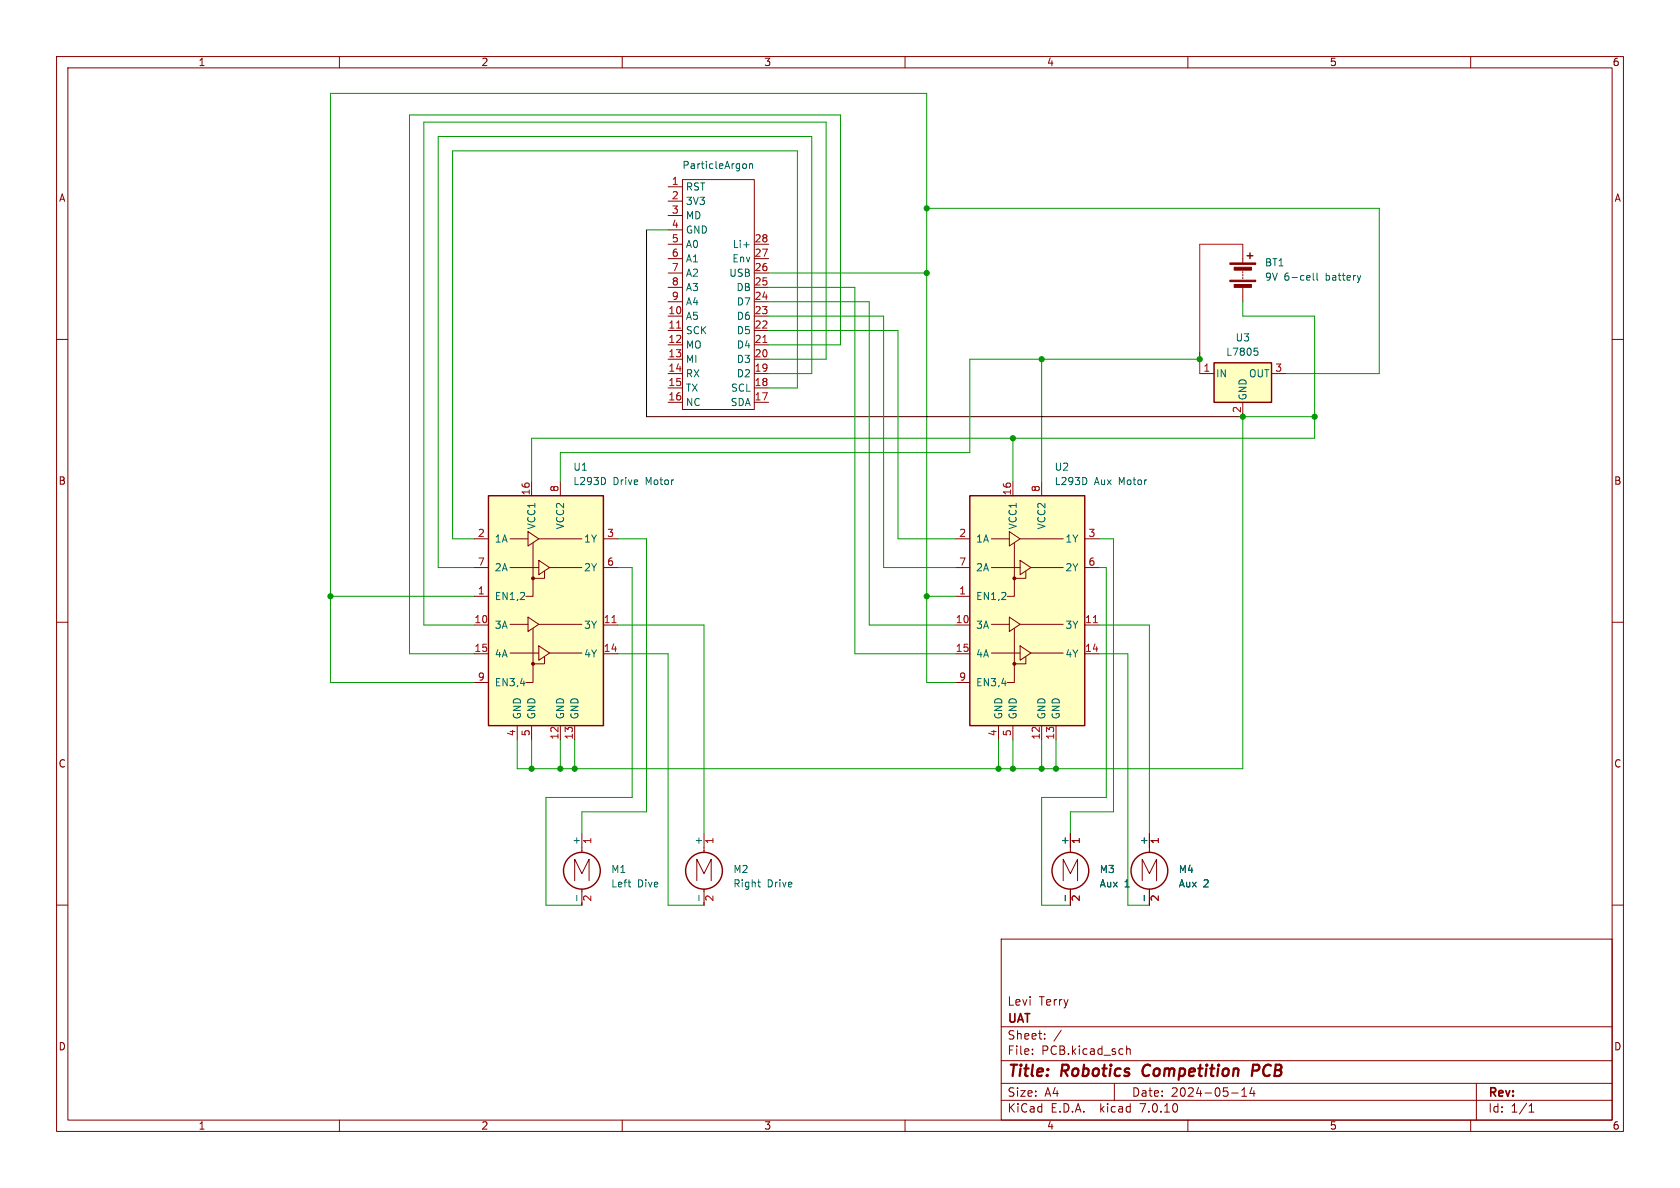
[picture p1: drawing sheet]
<svg xmlns="http://www.w3.org/2000/svg" width="297mm" height="210mm" viewBox="0 0 297 210" stroke-linecap="round" stroke-linejoin="round" font-family="sans-serif">
<g fill="none" stroke="#840000" stroke-width=".18">
<path d="M10 10h277v190h-277zM12 12h273v186h-273zM60 10v2M110 10v2M160 10v2M210 10v2M260 10v2M118.1 33h2.5M118.1 35.6h2.5M118.1 38.1h2.5M120.6 31.8h12.7v40.6h-12.7zM10 60h2"/>
<path d="M118.1 55.9h2.5M118.1 58.4h2.5M118.1 53.3h2.5M118.1 50.8h2.5M118.1 48.3h2.5M118.1 45.7h2.5M118.1 43.2h2.5M118.1 40.6h2.5M133.3 55.9h2.6M133.3 58.4h2.6M133.3 53.3h2.6M133.3 50.8h2.6"/>
<path d="M133.3 48.3h2.6M133.3 45.7h2.6M133.3 43.2h2.6M219.7 43.2v3.3M219.7 48v.3M219.7 48.5v.3M219.7 49v.3M219.7 50.8v2.5M285 60h2M118.1 66h2.5M118.1 61h2.5M118.1 63.5h2.5"/>
<path d="M118.1 68.6h2.5M118.1 71.1h2.5M133.3 66h2.6M133.3 61h2.6M133.3 63.5h2.6M133.3 68.6h2.6M133.3 71.1h2.6M212.1 66h2.5M219.7 71.1v2.6M224.8 66h2.5M83.8 95.3h2.6M90.2 95.3h3.1"/>
<path d="M93.3 94l1.9 1.3-1.9 1.2zM94 85.1v2.5M94.2 96v9.4h-1.2M95.2 99.1l2 1.2-2 1.3zM95.2 95.3h7.7M99.1 85.1v2.5M106.7 95.3h2.5M168.9 95.3h2.5M175.3 95.3h3.1M178.4 94l1.9 1.3-1.9 1.2zM179.1 85.1v2.5M179.3 96v9.4h-1.2"/>
<path d="M180.3 99.1l1.9 1.2-1.9 1.3zM180.3 95.3h7.7M184.1 85.1v2.5M191.8 95.3h2.5M10 110h2M83.8 100.3h2.6M83.8 105.4h2.6M83.8 110.5h2.6M83.8 115.6h2.6M90.2 115.4h5M90.2 110.4h3.1M90.2 100.3h5"/>
<path d="M93.3 109.1l1.9 1.3-1.9 1.2zM94.2 111.1v9.6h-1.2M95.2 114.2l2 1.2-2 1.3zM95.2 110.4h7.7M96.3 116.1v1.2h-2.1M96.3 101v1.2h-2.1M97.2 115.4h5.7M97.2 100.3h5.7M106.7 100.3h2.5M106.7 110.5h2.5M106.7 115.6h2.5M168.9 100.3h2.5"/>
<path d="M168.9 105.4h2.5M168.9 110.5h2.5M168.9 115.6h2.5M175.3 115.4h5M175.3 110.4h3.1M175.3 100.3h5M178.4 109.1l1.9 1.3-1.9 1.2zM179.3 111.1v9.6h-1.2M180.3 114.2l1.9 1.2-1.9 1.3zM180.3 110.4h7.7M181.4 116.1v1.2h-2.1M181.4 101v1.2h-2.1"/>
<path d="M182.2 115.4h5.8M182.2 100.3h5.8M191.8 100.3h2.5M191.8 110.5h2.5M191.8 115.6h2.5M285 110h2M83.8 120.7h2.6M91.4 128.3v2.5M94 128.3v2.5M99.1 128.3v2.5M101.6 128.3v2.5M168.9 120.7h2.5"/>
<path d="M176.5 128.3v2.5M179.1 128.3v2.5M184.1 128.3v2.5M186.7 128.3v2.5M10 160h2M101.6 155.7v-3.8l1.3 2.5 1.2-2.5v3.8M102.9 147.3v3.4M102.9 157.2v2.8M123.2 155.7v-3.8l1.3 2.5 1.2-2.5v3.8M124.5 147.3v3.4M124.5 157.2v2.8M188 155.7v-3.8l1.2 2.5 1.3-2.5v3.8"/>
<path d="M189.2 147.3v3.4M189.2 157.2v2.8M201.9 155.7v-3.8l1.3 2.5 1.3-2.5v3.8M203.2 147.3v3.4M203.2 157.2v2.8M285 160h2M177 166h108v32h-108zM60 198v2M110 198v2M160 198v2M177 194.5h108M177 191.5h108"/>
<path d="M177 187.5h108M177 181.5h108M182.5 186.3v.1M182.5 185.5v.1M184.7 183.6v.1M184.7 182.8v.1M187.6 182.1l-1.3 2M197 191.5v3M199.2 184.9v1.5M199.2 185.5l.2-.1 .3 .1 .1 .9M210 198v2M217.7 193.2h1.2"/>
<path d="M219.5 193.8h.9M219.5 192.7l.5-.4v1.5M221.3 192.2l-.3 1.1h.9M221.7 192.8v1M260 198v2M261 191.5v6.5M270.3 196.6h.9M270.3 195.5l.4-.4v1.5"/>
</g>
<path d="M202.3 188.5a1.27 1.27 0 0 0 0 1.6M222.3 188.2h-.7l-.3 2M222.4 189.2l-1 .1" fill="none" stroke="#840000" stroke-width=".4"/>
<g fill="none" stroke="#840000" stroke-width=".25">
<path d="M220.5 45.2h1M221 44.7v1M214.6 64.1h10.2v7h-10.2zM86.4 87.6h20.3v40.7h-20.3zM171.4 87.6h20.4v40.7h-20.4z"/>
<circle cx="102.9" cy="153.9" r="3.3"/>
<circle cx="124.5" cy="153.9" r="3.3"/>
<circle cx="189.2" cy="153.9" r="3.3"/>
<circle cx="203.2" cy="153.9" r="3.3"/>
</g>
<g fill="none" stroke="#006464" stroke-width=".18">
<path d="M131.5 28.9l.3 .1 .2 .2-.1 .5-.4 .1M132.5 29.1l.2-.2 .3 .1v.8M132.5 28.9v.9M131.5 43.3h.9M232.2 48.3v1.1l.1 .1M232.8 48.3v1.1l.2 .1M240.6 48.7l-.3 .8M221.7 61.5h.6M221.9 62h.3l.2 .3-.1 .4-.4 .1M107 84.7v.7M192.1 84.7v.7M102 158.3v.9"/>
<path d="M111 155.9h.5M111.4 156.8h.1M123.6 158.3v.9M133.9 155.9h.5M134.2 156.7l.2 .1M188.3 158.3v.9M202.3 158.3v.9"/>
</g>
<g fill="#ffffc2" stroke="#ffffc2" stroke-width=".18">
<path d="M214.6 64.1h10.2v7h-10.2z"/>
<path d="M86.4 87.6h20.3v40.7h-20.3z"/>
<path d="M171.4 87.6h20.4v40.7h-20.4z"/>
</g>
<g fill="#840000" stroke="#840000" stroke-width=".18">
<path d="M217.4 49.5h4.6v.3h-4.6z"/>
<path d="M217.4 46.5h4.6v.2h-4.6z"/>
<path d="M218.2 50.3h3v.5h-3z"/>
<path d="M218.2 47.2h3v.6h-3z"/>
<circle cx="94.2" cy="117.3" r=".25"/>
<circle cx="94.2" cy="102.2" r=".25"/>
<circle cx="179.3" cy="117.3" r=".25"/>
<circle cx="179.3" cy="102.2" r=".25"/>
</g>
<path d="M119.6 58h.7M134.9 60.5h.7M108.2 110.1h.7M193.3 110.1h.7" fill="none" stroke="#a90000" stroke-width=".18"/>
<g fill="none" stroke="#009600" stroke-width=".18">
<path d="M163.8 36.8h80v29.2h-16.5M114.3 40.6h3.8M135.9 55.9h20.3v44.4h12.7M135.9 58.4h22.8v36.9h10.2M135.9 50.8h15.2v64.8h17.8M135.9 53.3h17.8v57.2h15.2M135.9 48.3h27.9M219.7 53.3v2.6h12.7v21.6h-138.4v7.6M135.9 66h7.6v-41.9h-66v76.2h6.3M135.9 68.6h5.1v-41.9h-61v68.6h3.8M135.9 61h12.7v-40.7h-76.2v95.3h11.4M135.9 63.5h10.1v-41.9h-71.1v88.9h8.9"/>
<path d="M179.1 77.5v7.6M184.1 63.5v21.6M212.1 62.2v1.3h-40.7v16.5h-72.3v5.1M232.4 73.7h-12.7v62.2h-128.3v-5.1M109.2 95.3h5.1v48.2h-11.4v3.8M194.3 95.3h2.5v48.2h-7.6v3.8M58.4 105.4h25.4M109.2 115.6h8.9v44.4h6.4M109.2 100.3h2.6v40.7h-15.3v19h6.4M109.2 110.5h15.3v36.8M163.8 105.4h5.1M194.3 100.3h1.3v40.7h-11.5v19h5.1"/>
<path d="M194.3 115.6h5.1v44.4h3.8M194.3 110.5h8.9v36.8M83.8 120.7h-25.4v-104.2h105.4v104.2h5.1M94 130.8v5.1M99.1 130.8v5.1M101.6 130.8v5.1M176.5 130.8v5.1M179.1 130.8v5.1M184.1 130.8v5.1M186.7 130.8v5.1"/>
</g>
<path d="M219.7 43.2h-7.6v22.8" fill="none" stroke="#f00" stroke-width=".18"/>
<path d="M114.3 40.6v33.1h105.4" fill="none" stroke="#000" stroke-width=".18"/>
<g fill="#009600" stroke="#009600" stroke-width=".18">
<circle cx="94" cy="135.9" r=".46"/>
<circle cx="101.6" cy="135.9" r=".46"/>
<circle cx="99.1" cy="135.9" r=".46"/>
<circle cx="232.4" cy="73.7" r=".46"/>
<circle cx="219.7" cy="73.7" r=".46"/>
<circle cx="186.7" cy="135.9" r=".46"/>
<circle cx="212.1" cy="63.5" r=".46"/>
<circle cx="184.1" cy="63.5" r=".46"/>
<circle cx="179.1" cy="77.5" r=".46"/>
<circle cx="184.1" cy="135.9" r=".46"/>
<circle cx="176.5" cy="135.9" r=".46"/>
<circle cx="179.1" cy="135.9" r=".46"/>
<circle cx="163.8" cy="105.4" r=".46"/>
<circle cx="163.8" cy="48.3" r=".46"/>
<circle cx="163.8" cy="36.8" r=".46"/>
<circle cx="58.4" cy="105.4" r=".46"/>
</g>
<g font-size="2.8" fill="#840000">
<text x="178" y="190.9">Title:</text>
<text x="187.7" y="190.9">Robotics</text>
<text x="202.8" y="190.9">Competition</text>
<text x="223" y="190.9">PCB</text>
</g>
<g font-size="2.1" fill="#840000">
<text x="178" y="178">Levi</text>
<text x="183.7" y="178">Terry</text>
<text x="178" y="184">Sheet:</text>
<text x="178" y="181.2">UAT</text>
<text x="178" y="186.7">File:</text>
<text x="184.1" y="186.7">PCB.kicad_sch</text>
<text x="178" y="196.9">KiCad</text>
<text x="178" y="194.1">Size:</text>
<text x="184.7" y="194.1">A4</text>
<text x="185.7" y="196.9">E.D.A.</text>
<text x="194.6" y="196.9">kicad</text>
<text x="200" y="194.1">Date:</text>
<text x="201.8" y="196.9">7.0.10</text>
<text x="207" y="194.1">2024-05-14</text>
<text x="263" y="194.3">Rev:</text>
<text x="263" y="196.9">Id:</text>
<text x="267.1" y="196.9">1/1</text>
</g>
<g font-size="1.8" fill="#840000">
<text x="35" y="11.9">1</text>
<text x="85" y="11.9">2</text>
<text x="135" y="11.9">3</text>
<text x="185" y="11.9">4</text>
<text x="235" y="11.9">5</text>
<text x="285" y="11.9">6</text>
<text x="10.3" y="35.9">A</text>
<text x="285.3" y="35.9">A</text>
<text x="10.3" y="85.9">B</text>
<text x="285.3" y="85.9">B</text>
<text x="10.3" y="135.9">C</text>
<text x="285.3" y="135.9">C</text>
<text x="10.3" y="185.9">D</text>
<text x="285.3" y="185.9">D</text>
<text x="35" y="199.9">1</text>
<text x="85" y="199.9">2</text>
<text x="135" y="199.9">3</text>
<text x="185" y="199.9">4</text>
<text x="235" y="199.9">5</text>
<text x="285" y="199.9">6</text>
</g>
<g font-size="1.8" fill="#a90000">
<text x="118.7" y="32.8">1</text>
<text x="118.7" y="35.3">2</text>
<text x="118.7" y="37.8">3</text>
<text x="118.7" y="40.4">4</text>
<text x="118.7" y="42.9">5</text>
<text x="118.7" y="45.5">6</text>
<text x="133.3" y="45.5">27</text>
<text x="133.3" y="42.9">28</text>
<text x="118.7" y="48">7</text>
<text x="118.7" y="50.5">8</text>
<text x="118.7" y="53.1">9</text>
<text x="133.3" y="53.1">24</text>
<text x="133.3" y="50.5">25</text>
<text x="133.3" y="48">26</text>
<text x="118.1" y="55.6">10</text>
<text x="118.1" y="58.2">11</text>
<text x="133.3" y="58.2">22</text>
<text x="133.3" y="55.6">23</text>
<text x="118.1" y="60.7">12</text>
<text x="118.1" y="63.2">13</text>
<text x="118.1" y="65.8">14</text>
<text x="133.3" y="65.8">19</text>
<text x="133.3" y="63.2">20</text>
<text x="133.3" y="60.7">21</text>
<text x="212.7" y="65.8">1</text>
<text x="225.4" y="65.8">3</text>
<text x="118.1" y="68.3">15</text>
<text x="118.1" y="70.9">16</text>
<text x="133.3" y="70.9">17</text>
<text x="133.3" y="68.3">18</text>
<text x="219.5" y="73.1" transform="rotate(-90 219.5 73.1)">2</text>
<text x="93.7" y="87.7" transform="rotate(-90 93.7 87.7)">16</text>
<text x="98.8" y="87.1" transform="rotate(-90 98.8 87.1)">8</text>
<text x="178.8" y="87.7" transform="rotate(-90 178.8 87.7)">16</text>
<text x="183.9" y="87.1" transform="rotate(-90 183.9 87.1)">8</text>
<text x="84.4" y="95">2</text>
<text x="107.2" y="95">3</text>
<text x="169.5" y="95">2</text>
<text x="192.3" y="95">3</text>
<text x="84.4" y="100.1">7</text>
<text x="107.2" y="100.1">6</text>
<text x="169.5" y="100.1">7</text>
<text x="192.3" y="100.1">6</text>
<text x="84.4" y="105.2">1</text>
<text x="169.5" y="105.2">1</text>
<text x="83.8" y="110.2">10</text>
<text x="106.6" y="110.2">11</text>
<text x="168.9" y="110.2">10</text>
<text x="191.7" y="110.2">11</text>
<text x="83.8" y="115.3">15</text>
<text x="106.6" y="115.3">14</text>
<text x="168.9" y="115.3">15</text>
<text x="191.7" y="115.3">14</text>
<text x="84.4" y="120.4">9</text>
<text x="169.5" y="120.4">9</text>
<text x="91.2" y="130.2" transform="rotate(-90 91.2 130.2)">4</text>
<text x="93.7" y="130.2" transform="rotate(-90 93.7 130.2)">5</text>
<text x="98.8" y="130.9" transform="rotate(-90 98.8 130.9)">12</text>
<text x="101.3" y="130.9" transform="rotate(-90 101.3 130.9)">13</text>
<text x="176.3" y="130.2" transform="rotate(-90 176.3 130.2)">4</text>
<text x="178.8" y="130.2" transform="rotate(-90 178.8 130.2)">5</text>
<text x="183.9" y="130.9" transform="rotate(-90 183.9 130.9)">12</text>
<text x="186.4" y="130.9" transform="rotate(-90 186.4 130.9)">13</text>
<text x="104.9" y="149.3" transform="rotate(-90 104.9 149.3)">1</text>
<text x="126.4" y="149.3" transform="rotate(-90 126.4 149.3)">1</text>
<text x="191.2" y="149.3" transform="rotate(-90 191.2 149.3)">1</text>
<text x="205.2" y="149.3" transform="rotate(-90 205.2 149.3)">1</text>
<text x="104.9" y="159.5" transform="rotate(-90 104.9 159.5)">2</text>
<text x="126.4" y="159.5" transform="rotate(-90 126.4 159.5)">2</text>
<text x="191.2" y="159.5" transform="rotate(-90 191.2 159.5)">2</text>
<text x="205.2" y="159.5" transform="rotate(-90 205.2 159.5)">2</text>
</g>
<g font-size="1.8" fill="#006464">
<text x="120.5" y="30.1">ParticleArgon</text>
<text x="121.2" y="33.9">RST</text>
<text x="121.2" y="36.4">3V3</text>
<text x="121.2" y="39">MD</text>
<text x="121.2" y="41.5">GND</text>
<text x="121.2" y="44">A0</text>
<text x="121.2" y="46.6">A1</text>
<text x="129.4" y="46.6">Env</text>
<text x="129.4" y="44">Li+</text>
<text x="223.5" y="47.3">BT1</text>
<text x="121.2" y="49.1">A2</text>
<text x="121.2" y="51.7">A3</text>
<text x="128.8" y="49.1">USB</text>
<text x="130.1" y="51.7">DB</text>
<text x="223.5" y="49.8">9V</text>
<text x="227" y="49.8">6-cell</text>
<text x="234.5" y="49.8">battery</text>
<text x="121.2" y="56.7">A5</text>
<text x="121.2" y="59.3">SCK</text>
<text x="121.2" y="54.2">A4</text>
<text x="130.2" y="59.3">D5</text>
<text x="130.2" y="56.7">D6</text>
<text x="130.2" y="54.2">D7</text>
<text x="121.2" y="61.8">MO</text>
<text x="121.2" y="64.4">MI</text>
<text x="130.2" y="64.4">D3</text>
<text x="130.2" y="61.8">D4</text>
<text x="216.7" y="63.1">L7805</text>
<text x="218.3" y="60.6">U3</text>
<text x="121.2" y="66.9">RX</text>
<text x="121.2" y="69.4">TX</text>
<text x="121.2" y="72">NC</text>
<text x="129.1" y="72">SDA</text>
<text x="129.1" y="69.4">SCL</text>
<text x="130.2" y="66.9">D2</text>
<text x="214.9" y="66.9">IN</text>
<text x="220.6" y="70.9" transform="rotate(-90 220.6 70.9)">GND</text>
<text x="220.7" y="66.9">OUT</text>
<text x="101.3" y="83.4">U1</text>
<text x="186.4" y="83.4">U2</text>
<text x="101.3" y="86">L293D</text>
<text x="108.4" y="86">Drive</text>
<text x="114.2" y="86">Motor</text>
<text x="186.4" y="86">L293D</text>
<text x="193.5" y="86">Aux</text>
<text x="197.9" y="86">Motor</text>
<text x="94.8" y="93.7" transform="rotate(-90 94.8 93.7)">VCC1</text>
<text x="99.9" y="93.7" transform="rotate(-90 99.9 93.7)">VCC2</text>
<text x="179.9" y="93.7" transform="rotate(-90 179.9 93.7)">VCC1</text>
<text x="185" y="93.7" transform="rotate(-90 185 93.7)">VCC2</text>
<text x="87.4" y="96.1">1A</text>
<text x="87.4" y="101.2">2A</text>
<text x="103.2" y="96.1">1Y</text>
<text x="103.2" y="101.2">2Y</text>
<text x="172.5" y="96.1">1A</text>
<text x="172.5" y="101.2">2A</text>
<text x="188.3" y="96.1">1Y</text>
<text x="188.3" y="101.2">2Y</text>
<text x="87.4" y="106.3">EN1,2</text>
<text x="172.5" y="106.3">EN1,2</text>
<text x="87.4" y="111.4">3A</text>
<text x="103.2" y="111.4">3Y</text>
<text x="172.5" y="111.4">3A</text>
<text x="188.3" y="111.4">3Y</text>
<text x="87.4" y="116.4">4A</text>
<text x="103.2" y="116.4">4Y</text>
<text x="172.5" y="116.4">4A</text>
<text x="188.3" y="116.4">4Y</text>
<text x="87.4" y="121.5">EN3,4</text>
<text x="172.5" y="121.5">EN3,4</text>
<text x="92.3" y="127.3" transform="rotate(-90 92.3 127.3)">GND</text>
<text x="94.8" y="127.3" transform="rotate(-90 94.8 127.3)">GND</text>
<text x="99.9" y="127.3" transform="rotate(-90 99.9 127.3)">GND</text>
<text x="102.5" y="127.3" transform="rotate(-90 102.5 127.3)">GND</text>
<text x="177.4" y="127.3" transform="rotate(-90 177.4 127.3)">GND</text>
<text x="179.9" y="127.3" transform="rotate(-90 179.9 127.3)">GND</text>
<text x="185" y="127.3" transform="rotate(-90 185 127.3)">GND</text>
<text x="187.6" y="127.3" transform="rotate(-90 187.6 127.3)">GND</text>
<text x="102.6" y="149.5" transform="rotate(-90 102.6 149.5)">+</text>
<text x="124.2" y="149.5" transform="rotate(-90 124.2 149.5)">+</text>
<text x="189" y="149.5" transform="rotate(-90 189 149.5)">+</text>
<text x="202.9" y="149.5" transform="rotate(-90 202.9 149.5)">+</text>
<text x="108" y="154.5">M1</text>
<text x="129.5" y="154.5">M2</text>
<text x="194.3" y="154.5">M3</text>
<text x="208.3" y="154.5">M4</text>
<text x="108" y="157.1">Left</text>
<text x="112.7" y="157.1">Dive</text>
<text x="129.5" y="157.1">Right</text>
<text x="135.6" y="157.1">Drive</text>
<text x="194.3" y="157.1">Aux</text>
<text x="198.8" y="157.1">1</text>
<text x="208.3" y="157.1">Aux</text>
<text x="212.7" y="157.1">2</text>
</g>
</svg>
